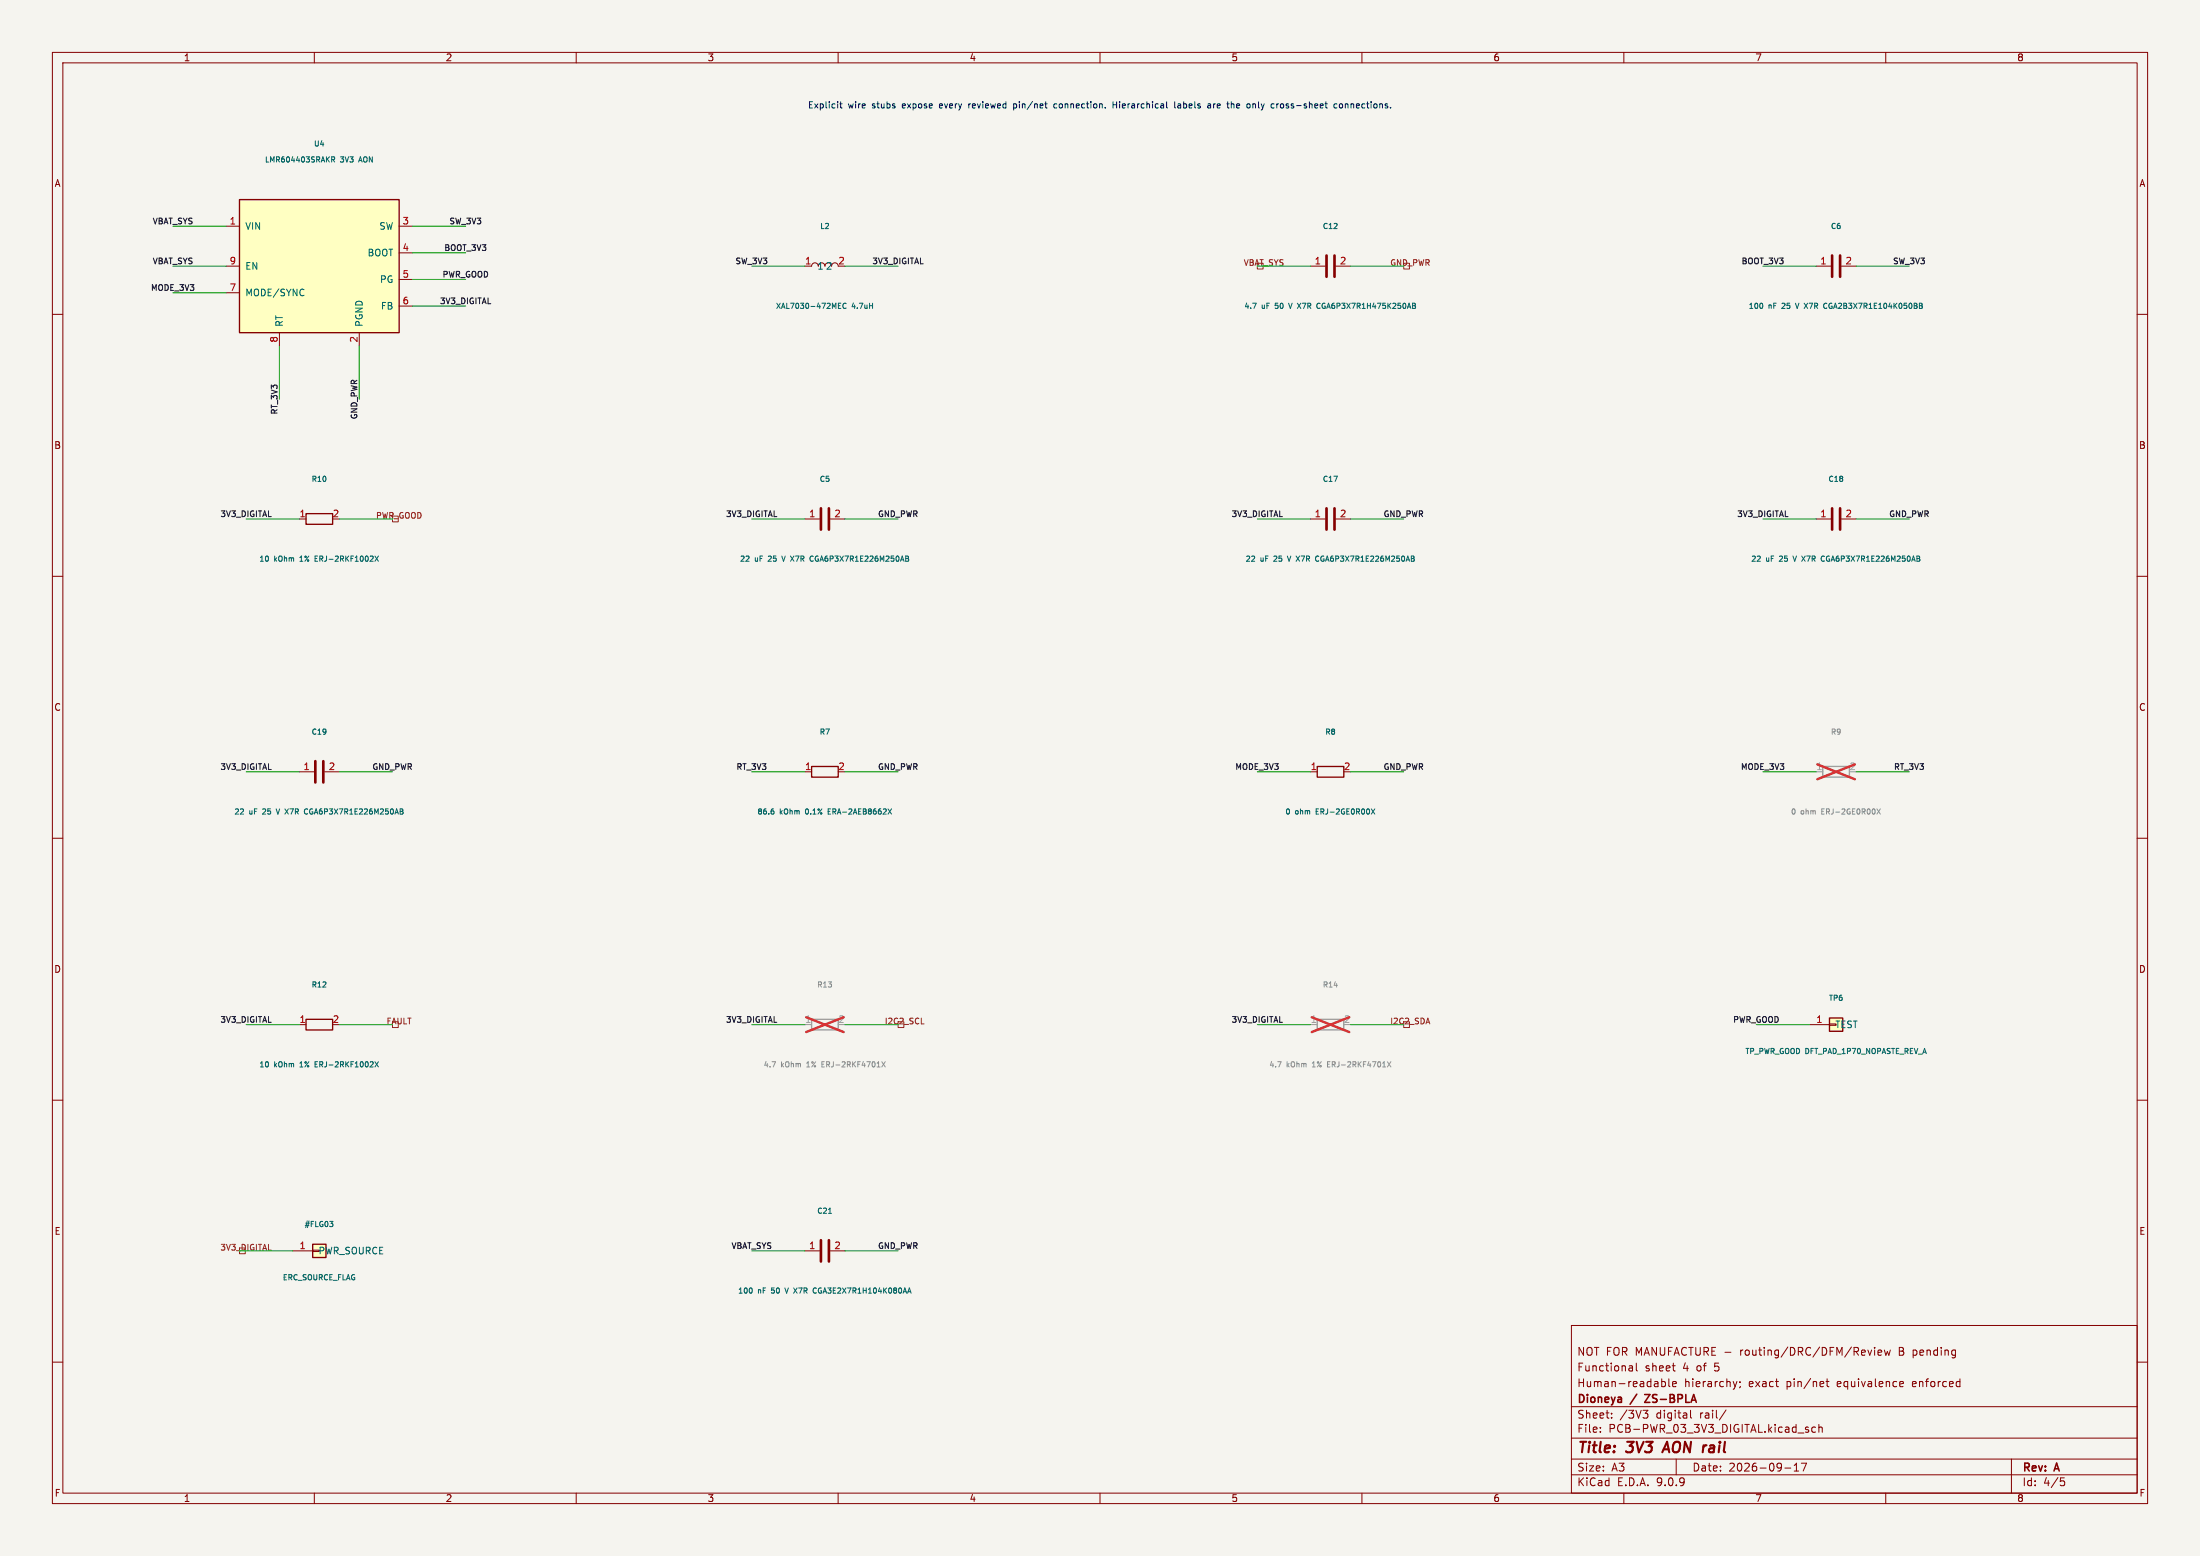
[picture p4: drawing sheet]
<svg xmlns="http://www.w3.org/2000/svg" width="420mm" height="297mm" viewBox="0 0 420 297" stroke-linecap="round" stroke-linejoin="round" font-family="sans-serif">
<path d="M0 0h420v297h-420z" fill="#f5f4ef" stroke="#f5f4ef" stroke-width=".19"/>
<g fill="none" stroke="#840000" stroke-width=".19">
<path d="M10 10h400v277h-400zM12 12h396v273h-396zM60 10v2M110 10v2M160 10v2M210 10v2M260 10v2M310 10v2M360 10v2M10 60h2M408 60h2M10 110h2"/>
<path d="M408 110h2M10 160h2M408 160h2M10 210h2M408 210h2M300 253h108v32h-108zM357.3 257.7l-.4 1M357.9 257.2v.1M357.9 257.7v1M358.5 258.2l.7-.2v-.2l-.5-.1-.2 .2 .1 .7h.6M359.7 257.7l.3 1 .3-.7 .3 .7 .3-1M10 260h2"/>
<path d="M300 278.5h108M300 274.5h108M300 268.5h108M305.5 273.2v.2M305.5 272.5v.1M307.7 270.5v.2M307.7 269.8v.1M311.2 260.7h.2l.3 .2v.8M311.7 261.6l-.5 .1M311.7 261l-.5 .1M312.4 260.2v1.3l.2 .2M313.7 269.2h.9l-.5 .6 .4 .1 .1 .5-.3 .3h-.4"/>
<path d="M317.2 263.2v1.5M317.2 263.8l.5-.1 .2 .3-.1 .6h-.6M318.6 263.2v1.3l.2 .2M319.2 260.7h.6M319.3 264.2l.7-.2-.1-.2-.4-.1-.2 .2 .1 .7h.5M319.7 261.7h.1M320 278.5v3M322.7 269.2v1.3l.2 .2M329.5 269.1l-1.3 1.9M330.9 263.7l.3 1M331.2 264.7l-.1 .3M331.6 263.7l-.4 1"/>
<path d="M332.2 263.8v.1M332.2 264.6l-.1 .3M342.5 279.7l.4-.4v1.5M343.9 279.3h1l-.7 1.5M344.9 272.9l.3 .1 .1 .2-.2 .2h-.3M344.9 272.4l.3 .1M346.6 272.5l-.4-.1-.3 .3 .1 .6h.6M347.2 272.5l.2-.1 .4 .1 .1 .9M347.2 271.9v1.5M348.1 263.8l.1 .2-.8 .2M348.6 263.7h.6M348.8 263.2v1.3l.4 .2"/>
<path d="M362.7 263.8l.5-.1 .2 .3-.7 .2M362.7 264.6h.6M384 278.5v6.5M408 260h2M60 285v2M110 285v2M160 285v2M210 285v2M260 285v2M300 281.5h108M310 285v2M340.7 280.2h1.2"/>
<path d="M342.5 280.8h.9M360 285v2M393.4 282.1h.7M393.5 282.7h.4l.3 .2-.2 .6-.5 .1"/>
</g>
<path d="M318.3 275.2l-1 2" fill="none" stroke="#840000" stroke-width=".4"/>
<path d="M314 266.2h1l-1 1.5h1" fill="none" stroke="#840000" stroke-width=".3"/>
<path d="M59.7 237.5h2.5v2.5h-2.5z" fill="#ffffc2"/>
<path d="M59.7 237.5h2.5v2.5h-2.5z" fill="none" stroke="#840000" stroke-width=".25"/>
<path d="M55.9 238.8h3.8M59.7 238.6h1.3v.3h-1.3z" fill="none" stroke="#840000" stroke-width=".19"/>
<path d="M62.9 233.1h.7l-.4 .4M63.5 233.6v.4" fill="none" stroke="#006464" stroke-width=".19"/>
<path d="M349.2 194.3h2.6v2.6h-2.6z" fill="#ffffc2"/>
<path d="M58.4 98h5.1v2.1h-5.1zM154.9 146.3h5.1v2h-5.1zM251.5 146.3h5v2h-5zM58.4 194.6h5.1v2h-5.1zM349.2 194.3h2.6v2.6h-2.6z" fill="none" stroke="#840000" stroke-width=".25"/>
<g fill="none" stroke="#840000" stroke-width=".19">
<path d="M153.7 50.8h1.2a.64 .64 0 0 1 .7-.6 .64 .64 0 0 1 .6 .6 .64 .64 0 0 1 .6-.6 .64 .64 0 0 1 .7 .6M158.7 50.8a.64 .64 0 0 1 .7-.6 .64 .64 0 0 1 .6 .6M250.2 50.8h2.8M255 50.8h2.8M346.7 50.8h2.8M351.5 50.8h2.8M57.1 99.1h1.3M153.7 99.1h2.8M158.5 99.1h2.8M250.2 99.1h2.8M255 99.1h2.8M346.7 99.1h2.8"/>
<path d="M351.5 99.1h2.8M57.1 147.3h2.8M62 147.3h2.8M153.7 147.3h1.2M250.2 147.3h1.3M57.1 195.6h1.3M345.4 195.6h3.8M349.2 195.5h1.3v.2h-1.3zM153.7 238.8h2.8M158.5 238.8h2.8"/>
</g>
<path d="M348 146.3h5.1v2h-5.1zM154.9 194.6h5.1v2h-5.1zM251.5 194.6h5v2h-5z" fill="none" stroke="#9c9b98" stroke-width=".25"/>
<path d="M346.7 147.3h1.3M153.7 195.6h1.2M250.2 195.6h1.3" fill="none" stroke="#9c9b98" stroke-width=".19"/>
<path d="M358.3 154.4l.7 1M359 154.4l-.7 1M156.9 203.1h.3M157.4 202.7h-.5v1h.5M168.3 202.7l.7 1M169 202.7l-.7 1M253.4 203.1h.4M253.9 202.7h-.5v1h.5M264.9 202.7l.6 1M265.5 202.7l-.6 1" fill="none" stroke="#939391" stroke-width=".19"/>
<path d="M346.9 145.9l7.2 2.8M354.1 145.9l-7.2 2.8M153.9 194.2l7.2 2.8M161.1 194.2l-7.2 2.8M250.4 194.2l7.2 2.8M257.6 194.2l-7.2 2.8" fill="none" stroke="#e12e31" stroke-width=".46"/>
<g fill="none" stroke="#006464" stroke-width=".19">
<path d="M160.1 58.4h.3M160.1 58.9h.4M160.1 57.9h.4M161.5 58a.44 .44 0 0 0-.6 .4 .44 .44 0 0 0 .6 .4M246 57.9l.3 1M251.5 58.7l.5 .1M252 57.9l-.5 .1M270.2 58.4v.4M336.5 58.1v.6M342.8 57.9l.3 1M348.2 58.7l.5 .1M348.7 57.9l-.5 .1"/>
<path d="M366.8 58.4l.2 .1-.2 .4M366.9 57.9v.4M60.2 106.6h.3M60.6 106.1h-.4v1h.4M71.6 106.1l.6 1M72.2 106.1l-.6 1M149.2 106.1l.4 1M154.7 107l.5 .1M155.2 106.2l-.5 .1M245.8 106.1l.3 1M251.2 107l.5 .1M251.7 106.2l-.5 .1"/>
<path d="M342.3 106.1l.3 1M347.8 107l.4 .1M348.2 106.2l-.4 .1M52.7 154.4l.4 1M58.2 155.3h.5M58.7 154.4l-.5 .1M147.5 154.4h.2M147.6 154.8l.2 .2v.2l-.2 .2M158.1 154.9h.3M158.6 154.4h-.5v1h.5M169.5 154.4l.7 1M170.2 154.4l-.7 1"/>
<path d="M261.8 154.4l.7 1M262.5 154.4l-.7 1M60.2 203.1h.3M60.6 202.7h-.4v1h.4M71.6 202.7l.6 1M72.2 202.7l-.6 1M158.2 231.6h.5M143.6 246v.6M149.8 245.8l.4 1M155.3 246.7l.5 .1M155.8 245.9l-.5 .1"/>
</g>
<g fill="none" stroke="#840000" stroke-width=".51">
<path d="M253.2 48.8v4M254.8 48.8v4M349.8 48.8v4M351.3 48.8v4M156.7 97v4.1M158.2 97v4.1M253.2 97v4.1M254.8 97v4.1M349.8 97v4.1M351.3 97v4.1M60.2 145.3v4.1M61.7 145.3v4.1"/>
<path d="M156.7 236.7v4.1M158.2 236.7v4.1"/>
</g>
<path d="M45.7 38.1h30.5v25.4h-30.5z" fill="#ffffc2"/>
<path d="M45.7 38.1h30.5v25.4h-30.5z" fill="none" stroke="#840000" stroke-width=".25"/>
<path d="M43.2 43.2h2.5M43.2 50.8h2.5M43.2 55.9h2.5M76.2 43.2h2.5M76.2 48.3h2.5M76.2 53.3h2.5M76.2 58.4h2.5M53.3 63.5v2.5M68.6 63.5v2.5" fill="none" stroke="#840000" stroke-width=".19"/>
<path d="M63.3 30.5l.5-.1v-.4l-.5-.1v1M63.6 30.5l.3 .4M58 55.3h.1M58 56.3v.1" fill="none" stroke="#006464" stroke-width=".19"/>
<path d="M175.9 195.4h.5" fill="none" stroke="#725600" stroke-width=".19"/>
<g fill="none" stroke="#009600" stroke-width=".19">
<path d="M33 43.2h10.2M33 50.8h10.2M33 55.9h10.2M78.7 43.2h10.2M78.7 48.3h10.2M78.7 53.3h10.2M78.7 58.4h10.2M143.5 50.8h10.2M161.3 50.8h10.1M240 50.8h10.2M257.8 50.8h10.2M336.5 50.8h10.2"/>
<path d="M354.3 50.8h10.2M53.3 66v10.2M68.6 66v10.2M47 99.1h10.1M64.8 99.1h10.1M143.5 99.1h10.2M161.3 99.1h10.1M240 99.1h10.2M257.8 99.1h10.2M336.5 99.1h10.2M354.3 99.1h10.2M47 147.3h10.1"/>
<path d="M64.8 147.3h10.1M143.5 147.3h10.2M161.3 147.3h10.1M240 147.3h10.2M257.8 147.3h10.2M336.5 147.3h10.2M354.3 147.3h10.2M47 195.6h10.1M64.8 195.6h10.1M143.5 195.6h10.2M161.3 195.6h10.1M240 195.6h10.2"/>
<path d="M257.8 195.6h10.2M335.3 195.6h10.1M45.7 238.8h10.2M143.5 238.8h10.2M161.3 238.8h10.1"/>
</g>
<g fill="none" stroke="#0000c2" stroke-width=".19">
<path d="M160.3 19.8h.5M160.5 19.4v1l.3 .2M179.4 19.9v.7M184.9 19.8v.8M185.3 19.8l-.4 .2M193.5 19.9h.5M193.5 19.8v1.2M201.7 19.9l-.3-.1-.2 .2 .1 .6h.4M212.5 19.4v1.2M212.5 20h.7M213.2 19.4v1.2M224.3 19.4v1l.1 .2"/>
<path d="M224.9 19.9l.3-.1 .2 .2M230.6 19.9h.5v.7M231.7 19.8v.8M231.9 19.8l-.2 .2M235.2 19.8l.4 .2v.6M239.2 19.9h.4l.1 .7M244.1 19.8l-.2 .1M244.7 19.8l-.3 .2v.4l.3 .2M255.2 19.9l-.3-.1-.2 .2 .1 .6h.4M255.8 19.9l.3-.1 .2 .2v.4l-.2 .2-.4-.2zM256.8 19.8v.8M256.9 19.9h-.1"/>
<path d="M179.9 20.1l-.6 .1M193.5 20.6h.5M225.4 20.1l-.6 .2 .2 .3h.4M230.6 20.6h.5M231.1 20.1l-.5 .1"/>
</g>
<g font-size="2.8" fill="#840000">
<text x="301" y="277.9">Title:</text>
<text x="310.6" y="277.9">3V3</text>
<text x="318.5" y="277.9">AON rail</text>
</g>
<g font-size="2.1" fill="#840000">
<text x="301" y="262">Functional</text>
<text x="301" y="259">NOT FOR MANUFACTURE -</text>
<text x="314" y="262">sheet</text>
<text x="321.3" y="262">4</text>
<text x="324" y="262">of</text>
<text x="327.5" y="262">5</text>
<text x="332.5" y="259">routing/DRC/DFM/Review</text>
<text x="362.9" y="259">B pending</text>
<text x="301" y="268.2">Dioneya</text>
<text x="301" y="265">Human-readable</text>
<text x="311.4" y="268.2">/</text>
<text x="314.8" y="268.2">ZS-BPLA</text>
<text x="321.5" y="265">hierarchy;</text>
<text x="333.9" y="265">exact</text>
<text x="341.2" y="265">pin/net</text>
<text x="351" y="265">equivalence</text>
<text x="365.5" y="265">enforced</text>
<text x="301" y="273.7">File:</text>
<text x="301" y="271">Sheet:</text>
<text x="307.1" y="273.7">PCB-PWR_03_3V3_DIGITAL.kicad_sch</text>
<text x="309.2" y="271">/3V3</text>
<text x="316.2" y="271">digital</text>
<text x="324.7" y="271">rail/</text>
<text x="301" y="281.1">Size:</text>
<text x="307.6" y="281.1">A3</text>
<text x="323" y="281.1">Date:</text>
<text x="330" y="281.1">2026-09-17</text>
<text x="386" y="281.3">Rev:</text>
<text x="392.4" y="281.3">A</text>
<text x="301" y="283.9">KiCad</text>
<text x="308.7" y="283.9">E.D.A.</text>
<text x="316.3" y="283.9">9.0.9</text>
<text x="386" y="283.9">Id:</text>
<text x="390.1" y="283.9">4/5</text>
</g>
<g font-size="1.8" fill="#840000">
<text x="35" y="11.9">1</text>
<text x="85" y="11.9">2</text>
<text x="135" y="11.9">3</text>
<text x="185" y="11.9">4</text>
<text x="235" y="11.9">5</text>
<text x="285" y="11.9">6</text>
<text x="335" y="11.9">7</text>
<text x="385" y="11.9">8</text>
<text x="10.3" y="35.9">A</text>
<text x="408.3" y="35.9">A</text>
<text x="10.3" y="85.9">B</text>
<text x="408.2" y="85.9">B</text>
<text x="10.3" y="135.9">C</text>
<text x="408.2" y="135.9">C</text>
<text x="10.3" y="185.9">D</text>
<text x="408.2" y="185.9">D</text>
<text x="10.3" y="235.9">E</text>
<text x="408.3" y="235.9">E</text>
<text x="10.3" y="285.9">F</text>
<text x="35" y="286.9">1</text>
<text x="85" y="286.9">2</text>
<text x="135" y="286.9">3</text>
<text x="185" y="286.9">4</text>
<text x="235" y="286.9">5</text>
<text x="285" y="286.9">6</text>
<text x="335" y="286.9">7</text>
<text x="385" y="286.9">8</text>
<text x="408.3" y="285.9">F</text>
</g>
<g font-size="1.8" fill="#a90000">
<text x="43.7" y="42.9">1</text>
<text x="76.8" y="42.9">3</text>
<text x="43.7" y="50.5">9</text>
<text x="76.8" y="48">4</text>
<text x="76.8" y="53.1">5</text>
<text x="153.6" y="50.5">1</text>
<text x="159.9" y="50.5">2</text>
<text x="250.9" y="50.5">1</text>
<text x="255.7" y="50.5">2</text>
<text x="347.4" y="50.5">1</text>
<text x="352.2" y="50.5">2</text>
<text x="43.7" y="55.6">7</text>
<text x="76.8" y="58.2">6</text>
<text x="53.1" y="65.5" transform="rotate(-90 53.1 65.5)">8</text>
<text x="68.3" y="65.5" transform="rotate(-90 68.3 65.5)">2</text>
<text x="57.1" y="98.8">1</text>
<text x="63.4" y="98.8">2</text>
<text x="154.4" y="98.8">1</text>
<text x="159.2" y="98.8">2</text>
<text x="250.9" y="98.8">1</text>
<text x="255.7" y="98.8">2</text>
<text x="347.4" y="98.8">1</text>
<text x="352.2" y="98.8">2</text>
<text x="57.8" y="147.1">1</text>
<text x="62.7" y="147.1">2</text>
<text x="153.6" y="147.1">1</text>
<text x="159.9" y="147.1">2</text>
<text x="250.1" y="147.1">1</text>
<text x="256.5" y="147.1">2</text>
<text x="57.1" y="195.3">1</text>
<text x="63.4" y="195.3">2</text>
<text x="346.6" y="195.3">1</text>
<text x="57.1" y="238.5">1</text>
<text x="154.4" y="238.5">1</text>
<text x="159.2" y="238.5">2</text>
</g>
<g font-size="1.8" fill="#006464">
<text x="46.7" y="44">VIN</text>
<text x="72.3" y="44">SW</text>
<text x="46.7" y="51.7">EN</text>
<text x="70.1" y="49.1">BOOT</text>
<text x="156" y="51.7">1</text>
<text x="157.6" y="51.7">2</text>
<text x="46.7" y="56.7">MODE/SYNC</text>
<text x="72.4" y="54.2">PG</text>
<text x="72.6" y="59.3">FB</text>
<text x="54.2" y="62.5" transform="rotate(-90 54.2 62.5)">RT</text>
<text x="69.4" y="62.5" transform="rotate(-90 69.4 62.5)">PGND</text>
<text x="350.3" y="196.4">TEST</text>
<text x="60.7" y="239.6">PWR_SOURCE</text>
</g>
<g font-size="1.8" fill="#a5a4a2">
<text x="346.6" y="147.1">1</text>
<text x="353" y="147.1">2</text>
<text x="153.6" y="195.3">1</text>
<text x="159.9" y="195.3">2</text>
<text x="250.1" y="195.3">1</text>
<text x="256.5" y="195.3">2</text>
</g>
<g font-size="1.7" fill="#0000c2">
<text x="154.1" y="20.9">Explicit</text>
<text x="161.9" y="20.9">wire</text>
<text x="166.6" y="20.9">stubs</text>
<text x="172.6" y="20.9">expose</text>
<text x="179.9" y="20.9">every</text>
<text x="185.6" y="20.9">reviewed</text>
<text x="194.4" y="20.9">pin/net</text>
<text x="202.4" y="20.9">connection.</text>
<text x="213.8" y="20.9">Hierarchical</text>
<text x="225.8" y="20.9">labels</text>
<text x="232.4" y="20.9">are</text>
<text x="236.4" y="20.9">the</text>
<text x="240.3" y="20.9">only</text>
<text x="245.1" y="20.9">cross-sheet</text>
<text x="257.4" y="20.9">connections.</text>
</g>
<g font-size="1.5" fill="#0f0f0f">
<text x="29.1" y="42.9">VBAT_SYS</text>
<text x="84.7" y="48">BOOT_3V3</text>
<text x="85.7" y="42.9">SW_3V3</text>
<text x="29.1" y="50.5">VBAT_SYS</text>
<text x="84.4" y="53">PWR_GOOD</text>
<text x="140.3" y="50.5">SW_3V3</text>
<text x="166.4" y="50.5">3V3_DIGITAL</text>
<text x="332.4" y="50.5">BOOT_3V3</text>
<text x="361.3" y="50.5">SW_3V3</text>
<text x="28.7" y="55.6">MODE_3V3</text>
<text x="83.9" y="58.1">3V3_DIGITAL</text>
<text x="53" y="79.2" transform="rotate(-90 53 79.2)">RT_3V3</text>
<text x="68.3" y="80.1" transform="rotate(-90 68.3 80.1)">GND_PWR</text>
<text x="42" y="98.8">3V3_DIGITAL</text>
<text x="138.5" y="98.8">3V3_DIGITAL</text>
<text x="167.5" y="98.8">GND_PWR</text>
<text x="235" y="98.8">3V3_DIGITAL</text>
<text x="264" y="98.8">GND_PWR</text>
<text x="331.5" y="98.8">3V3_DIGITAL</text>
<text x="360.5" y="98.8">GND_PWR</text>
<text x="42" y="147">3V3_DIGITAL</text>
<text x="71" y="147">GND_PWR</text>
<text x="140.5" y="147">RT_3V3</text>
<text x="167.5" y="147">GND_PWR</text>
<text x="235.7" y="147">MODE_3V3</text>
<text x="264" y="147">GND_PWR</text>
<text x="332.2" y="147">MODE_3V3</text>
<text x="361.5" y="147">RT_3V3</text>
<text x="42" y="195.3">3V3_DIGITAL</text>
<text x="138.5" y="195.3">3V3_DIGITAL</text>
<text x="235" y="195.3">3V3_DIGITAL</text>
<text x="330.8" y="195.3">PWR_GOOD</text>
<text x="139.5" y="238.5">VBAT_SYS</text>
<text x="167.5" y="238.5">GND_PWR</text>
</g>
<g font-size="1.5" fill="#725600">
<text x="237.3" y="50.8">VBAT_SYS</text>
<text x="265.3" y="50.8">GND_PWR</text>
<text x="71.7" y="99.1">PWR_GOOD</text>
<text x="73.7" y="195.6">FAULT</text>
<text x="168.8" y="195.6">I2C2_SCL</text>
<text x="265.3" y="195.6">I2C2_SDA</text>
<text x="42" y="238.8">3V3_DIGITAL</text>
</g>
<g font-size="1.4" fill="#006464">
<text x="59.8" y="28.2">U4</text>
<text x="50.5" y="31.2">LMR604403SRAKR</text>
<text x="65" y="31.2">3V3</text>
<text x="68.8" y="31.2">AON</text>
<text x="156.5" y="43.9">L2</text>
<text x="252.4" y="43.9">C12</text>
<text x="349.4" y="43.9">C6</text>
<text x="148" y="59.1">XAL7030-472MEC</text>
<text x="162.6" y="59.1">4.7uH</text>
<text x="237.4" y="59.1">4.7</text>
<text x="240.8" y="59.1">uF</text>
<text x="243.6" y="59.1">50</text>
<text x="246.5" y="59.1">V X7R</text>
<text x="252.3" y="59.1">CGA6P3X7R1H475K250AB</text>
<text x="333.7" y="59.1">100</text>
<text x="337.6" y="59.1">nF</text>
<text x="340.4" y="59.1">25</text>
<text x="343.3" y="59.1">V X7R</text>
<text x="349.1" y="59.1">CGA2B3X7R1E104K050BB</text>
<text x="59.4" y="92.2">R10</text>
<text x="156.4" y="92.2">C5</text>
<text x="252.4" y="92.2">C17</text>
<text x="348.9" y="92.2">C18</text>
<text x="49.4" y="107.4">10</text>
<text x="52.3" y="107.4">kOhm</text>
<text x="57.4" y="107.4">1%</text>
<text x="60.6" y="107.4">ERJ-2RKF1002X</text>
<text x="141.2" y="107.4">22</text>
<text x="144.1" y="107.4">uF</text>
<text x="146.9" y="107.4">25</text>
<text x="149.8" y="107.4">V X7R</text>
<text x="155.6" y="107.4">CGA6P3X7R1E226M250AB</text>
<text x="237.7" y="107.4">22</text>
<text x="240.6" y="107.4">uF</text>
<text x="243.4" y="107.4">25</text>
<text x="246.3" y="107.4">V X7R</text>
<text x="252.1" y="107.4">CGA6P3X7R1E226M250AB</text>
<text x="334.2" y="107.4">22</text>
<text x="337.1" y="107.4">uF</text>
<text x="339.9" y="107.4">25</text>
<text x="342.8" y="107.4">V X7R</text>
<text x="348.6" y="107.4">CGA6P3X7R1E226M250AB</text>
<text x="59.4" y="140.4">C19</text>
<text x="156.4" y="140.4">R7</text>
<text x="252.9" y="140.4">R8</text>
<text x="44.6" y="155.7">22</text>
<text x="47.6" y="155.7">uF</text>
<text x="50.3" y="155.7">25</text>
<text x="53.3" y="155.7">V X7R</text>
<text x="59.1" y="155.7">CGA6P3X7R1E226M250AB</text>
<text x="144.5" y="155.7">86.6</text>
<text x="148.8" y="155.7">kOhm</text>
<text x="154" y="155.7">0.1%</text>
<text x="158.5" y="155.7">ERA-2AEB8662X</text>
<text x="245.3" y="155.7">0</text>
<text x="247.2" y="155.7">ohm</text>
<text x="251.4" y="155.7">ERJ-2GE0R00X</text>
<text x="59.4" y="188.7">R12</text>
<text x="349" y="191.2">TP6</text>
<text x="49.4" y="203.9">10</text>
<text x="52.3" y="203.9">kOhm</text>
<text x="57.4" y="203.9">1%</text>
<text x="60.6" y="203.9">ERJ-2RKF1002X</text>
<text x="333.1" y="201.4">TP_PWR_GOOD DFT_PAD_1P70_NOPASTE_REV_A</text>
<text x="155.9" y="231.9">C21</text>
<text x="58" y="234.4">#FLG03</text>
<text x="53.9" y="244.6">ERC_SOURCE_FLAG</text>
<text x="140.8" y="247.1">100</text>
<text x="144.7" y="247.1">nF</text>
<text x="147.5" y="247.1">50</text>
<text x="150.4" y="247.1">V X7R</text>
<text x="156.2" y="247.1">CGA3E2X7R1H104K080AA</text>
</g>
<g font-size="1.4" fill="#939391">
<text x="349.4" y="140.4">R9</text>
<text x="341.8" y="155.7">0</text>
<text x="343.8" y="155.7">ohm</text>
<text x="347.9" y="155.7">ERJ-2GE0R00X</text>
<text x="155.9" y="188.7">R13</text>
<text x="252.4" y="188.7">R14</text>
<text x="145.7" y="203.9">4.7</text>
<text x="149.1" y="203.9">kOhm</text>
<text x="154.2" y="203.9">1%</text>
<text x="157.3" y="203.9">ERJ-2RKF4701X</text>
<text x="242.2" y="203.9">4.7</text>
<text x="245.6" y="203.9">kOhm</text>
<text x="250.7" y="203.9">1%</text>
<text x="253.8" y="203.9">ERJ-2RKF4701X</text>
</g>
</svg>
